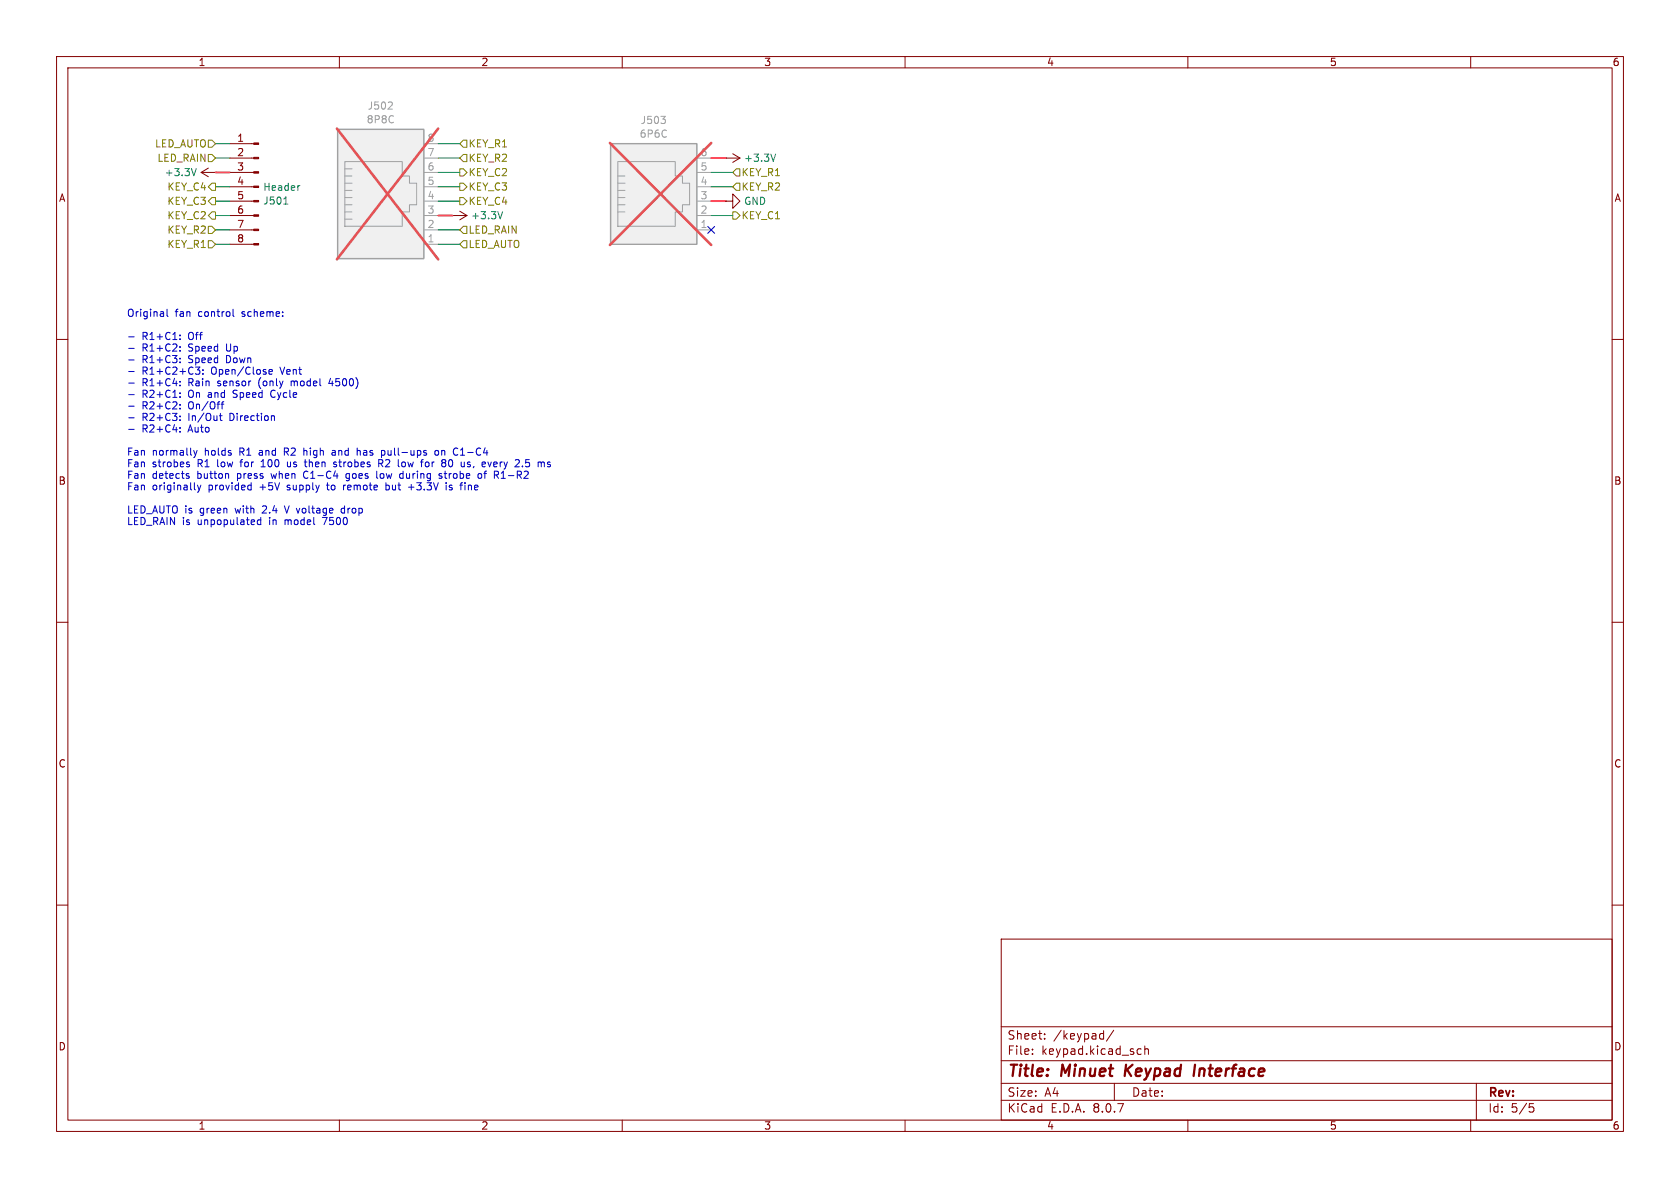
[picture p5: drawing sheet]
<svg xmlns="http://www.w3.org/2000/svg" width="297mm" height="210mm" viewBox="0 0 297 210" stroke-linecap="round" stroke-linejoin="round" font-family="sans-serif">
<g fill="none" stroke="#840000" stroke-width=".18">
<path d="M10 10h277v190h-277zM12 12h273v186h-273zM60 10v2M110 10v2M160 10v2M210 10v2M260 10v2M35.6 30.5l1.2 .7M35.6 30.5h2.5M36.8 29.7l-1.2 .8M38.1 30.5h.1M80 38.1h.1"/>
<path d="M80 38.1h2.5M81.3 37.3l1.2 .8M82.5 38.1l-1.2 .8M128.3 27.9h.1M128.3 35.6h1.2v-1.3l1.3 1.3-1.3 1.2v-1.2M128.3 35.6h.1M128.3 27.9h2.5M129.5 27.2l1.3 .7M130.8 27.9l-1.3 .8M10 60h2M285 60h2M10 110h2"/>
<path d="M285 110h2M10 160h2M177 166h108v32h-108zM285 160h2M60 198v2M110 198v2M160 198v2M177 194.5h108M177 191.5h108M177 187.5h108M177 181.5h108M182.5 186.3v.1"/>
<path d="M182.5 185.5v.1M184.7 183.6v.1M184.7 182.8v.1M194.7 182.7l.4 .1M195.1 182.2v1.5M195.1 183.6l-.4 .1M196.9 182.1l-1.3 2M197 191.5v3M201.2 186.3h.5M201.2 185.5h.5M202.4 185.5l.2-.1 .4 .1v.9M202.4 184.9v1.5"/>
<path d="M210 198v2M260 198v2M261 191.5v6.5M270.4 195.1h.7M270.5 195.7h.4l.3 .3-.2 .5-.5 .1"/>
</g>
<path d="M199.1 188.2l-.3 2M200.2 188.2l-1.3 1.2M211.3 188.2l-.3 2" fill="none" stroke="#840000" stroke-width=".4"/>
<path d="M34.7 29.8l-.4 1.3M88.9 37.4l-.5 1.3M137.1 27.2l-.4 1.3" fill="none" stroke="#008484" stroke-width=".18"/>
<path d="M59.7 22.9h15.2v22.8h-15.2z" fill="#f0f0f0"/>
<g fill="none" stroke="#a1a1a1" stroke-width=".18">
<path d="M69.2 18.1l.2 .2-.1 .3-.7 .7h.8M61 38.7h1.2M61 37.5h1.2M61 36.2h1.2M61 34.9h1.2M61 33.7h1.2M61 32.4h1.2M61 28.6h10.1v2.5h1.3v1.3h1.3v3.8h-1.3v1.3h-1.3v2.5h-10.1zM61 31.1h1.2M61 29.8h1.2M74.9 38.1h2.6M74.9 35.6h2.6"/>
<path d="M74.9 33h2.6M74.9 30.5h2.6M74.9 27.9h2.6M74.9 25.4h2.6M74.9 43.2h2.6M74.9 40.6h2.6"/>
</g>
<path d="M59.7 22.9h15.2v22.8h-15.2z" fill="none" stroke="#a1a1a1" stroke-width=".25"/>
<path d="M59.6 22.7l17.9 23.1M77.5 22.7l-17.9 23.1" fill="none" stroke="#e65255" stroke-width=".46"/>
<path d="M40.6 38.1h4.3M40.6 35.6h4.3M40.6 33h4.3M40.6 30.5h4.3M40.6 27.9h4.3M40.6 25.4h4.3M40.6 43.2h4.3M40.6 40.6h4.3" fill="none" stroke="#840000" stroke-width=".18"/>
<g fill="#840000" stroke="#840000" stroke-width=".18">
<path d="M44.9 43.1h.8v.2h-.8z"/>
<path d="M44.9 40.5h.8v.3h-.8z"/>
<path d="M44.9 38h.8v.2h-.8z"/>
<path d="M44.9 35.4h.8v.3h-.8z"/>
<path d="M44.9 32.9h.8v.2h-.8z"/>
<path d="M44.9 30.4h.8v.2h-.8z"/>
<path d="M44.9 27.8h.8v.3h-.8z"/>
<path d="M44.9 25.3h.8v.2h-.8z"/>
</g>
<path d="M50.2 36.1h.7M53 32.8l-.2 .1" fill="none" stroke="#008484" stroke-width=".18"/>
<path d="M107.9 25.4h15.3v17.8h-15.3z" fill="#f0f0f0"/>
<g fill="none" stroke="#a1a1a1" stroke-width=".18">
<path d="M109.2 37.5h1.3M109.2 36.2h1.3M109.2 34.9h1.3M109.2 33.7h1.3M109.2 32.4h1.3M109.2 31.1h1.3M109.2 28.6h10.2v2.5h1.2v1.3h1.3v3.8h-1.3v1.3h-1.2v2.5h-10.2zM116.8 20.6h.8l-.4 .4M117.5 21.1l.1 .2-.1 .5M123.2 38.1h2.5M123.2 35.6h2.5M123.2 33h2.5"/>
<path d="M123.2 30.5h2.5M123.2 27.9h2.5M123.2 40.6h2.5"/>
</g>
<path d="M107.9 25.4h15.3v17.8h-15.3z" fill="none" stroke="#a1a1a1" stroke-width=".25"/>
<path d="M107.8 25.3l17.9 18M125.7 25.3l-17.9 18" fill="none" stroke="#e65255" stroke-width=".46"/>
<g fill="none" stroke="#848400" stroke-width=".18">
<path d="M36.8 27.3h.7l.6 .6-.6 .7h-.7zM36.8 24.8h.7l.6 .6-.6 .6h-.7zM37.5 32.4h.6v1.3h-.6l-.7-.7zM37.5 34.9h.6v1.3h-.6l-.7-.6zM37.5 37.5h.6v1.2h-.6l-.7-.6zM81.3 25.4l.6-.6h.6v1.2h-.6zM81.3 27.9l.6-.6h.6v1.3h-.6zM81.3 29.8h.6l.6 .7-.6 .6h-.6zM81.3 34.9h.6l.6 .7-.6 .6h-.6zM81.3 32.4h.6l.6 .6-.6 .7h-.6zM129.5 37.5h.7l.6 .6-.6 .6h-.7zM130.2 29.8h.6v1.3h-.6l-.7-.6z"/>
<path d="M130.2 32.4h.6v1.3h-.6l-.7-.7zM36.8 40h.7l.6 .6-.6 .7h-.7zM36.8 42.5h.7l.6 .7-.6 .6h-.7zM81.3 40.6l.6-.6h.6v1.3h-.6zM81.9 42.5h.6v1.3h-.6l-.6-.6z"/>
</g>
<g fill="none" stroke="#0000c2" stroke-width=".18">
<path d="M22.8 59.5h.9M29.5 54.7v1.1l.2 .1M31.8 59.9v.1M31.8 59.2v.2M41.2 54.7v1.1l.2 .1M22.8 61.6h.9M22.8 63.6h.9M22.8 65.7h.9M22.8 67.7h.9M22.8 69.8h.9M22.8 71.8h.9M22.8 73.9h.9"/>
<path d="M22.8 75.9h.9M31.8 61.3v.1M31.8 61.9v.2M31.8 63.3v.1M31.8 64v.1M31.8 67.4v.1M31.8 68.1v.1M31.8 69.5v.1M31.8 70.1v.1M31.8 71.5v.1M31.8 72.2v.1M31.8 73.6v.1"/>
<path d="M31.8 74.2v.1M31.8 75.6v.1M31.8 76.3v.1M34.2 79.6l.3 .9M34.8 79.6l-.3 .9M35.3 65.5v.5l-.6 .2M35.9 66v.2M38.8 73.5h.5M39 73.1v1.1l.3 .1M39.1 71.4h.5M39.3 71.2v1.1M47.5 65.7l.7-.1-.1-.2-.4-.1-.2 .2 .1 .6h.5"/>
<path d="M47.9 69.5l.2 .7M48.3 73.5l.2 .2v.6M50.3 79.9h.5M50.8 79.2h-.5v1.3M51.5 67.4v.8M51.7 67.4l-.2 .1M53.7 79.2v1.3M54.1 79.6l-.4 .1M58.4 66.9l-.3 .9h.8M58.7 79.7h.5M59.3 79.9l-.4 .1-.2 .2 .2 .3 .4-.1M63.2 79.7h.4l.1 .8"/>
<path d="M67.6 79.6l.3 .1 .1 .2v.5l-.4 .1M77 79.7l.3-.1 .2 .3v.3l-.2 .3-.3-.1-.1-.2zM80.9 79.3l-.3-.1-.3 .2M81.5 79.5l-.1 .1M33.1 84.1l.3 .1 .1 .2-.2 .2h-.3M33.1 83.7l.3 .1M33.2 82.1l.3 .1v.1l-.2 .2h-.2M34.4 86.5l.1 .1M34.5 80.5l-.3 .4M34.9 85.8l.3 .8M35.2 86.6l-.3 .4M35.5 85.8l-.3 .8"/>
<path d="M40.4 83.8v.8M44.4 85.3v1.3M44.4 86.5l-.4 .1M46.1 91.5v1.2M46.1 92l-.4-.1-.2 .2 .1 .6h.5M46.2 82.5h.7M46.4 81.4l-.2 .2M50.3 89.4l.4 1.3M50.8 81.7v.6l.4 .2M53.8 81.7h.5M53.8 83.5l-.1 .5 .2 .5M54 81.2v1.1"/>
<path d="M54 82.5h.3M57.7 85.8h.5M57.9 85.3l.1 1.2M59.5 81.7h-.3l-.2 .2v.1l.5 .2v.3h-.5M60.7 85.8v.8M60.9 89.9l-.3-.1-.3 .3 .1 .5h.5M61.1 85.8l-.4 .2M61.2 84.9l.3 .1M61.6 83.7l-.3 .1-.1 .2v.4l.4 .2M66.6 83.3v1.1l.2 .2M67 81.2v1.3M67.3 81.9l.4 .6"/>
<path d="M67.7 81.5l-.1 .4h-.6M68.2 85.8h.4l.2 .1M68.2 85.3v1.3M68.8 86.5l-.2 .1-.4-.1M70.8 84.5h.5M70.8 83.8h.5M71.1 82.5h.5M71.3 83.3v1.3M72.2 86.1h1M72.7 85.6v1M75.2 82.4l.2 .1 .4-.1M75.6 81.7l.2 .1"/>
<path d="M78.1 83.8l-.3-.1-.2 .2 .1 .2 .4 .1v.3h-.5M78.5 83.7h.5M78.9 85.8v.8M79.4 81.5v.8l.3 .2M79.4 86.5h.5M79.9 85.8h-.3l-.2 .1 .1 .2 .4 .1M81.4 80.5h.7M82.2 85.8v.8M82.7 82l.4 .2 .1 .1-.2 .2h-.4M82.7 81.7h.4M84.6 83.8l-.1 .2M85 83.8l.2 .2-.1 .4-.4 .2-.2-.3"/>
<path d="M86.9 81.7l-.3 .8M88.6 84.6h.7M91.1 81.4l.2-.2 .5 .2M92.9 82.4l.5 .1M93.6 81.2h-.6l-.1 .7 .5-.2M96.8 81.9l.5 .4-.2 .2h-.3M97.3 81.7h-.3l-.2 .2"/>
</g>
<g fill="none" stroke="#008400" stroke-width=".18">
<path d="M38.1 38.1h2.5M38.1 35.6h2.5M38.1 33h2.5M38.1 27.9h2.5M38.1 25.4h2.5M77.5 35.6h3.8M77.5 33h3.8M77.5 30.5h3.8M77.5 27.9h3.8M77.5 25.4h3.8M125.7 38.1h3.8M125.7 33h3.8"/>
<path d="M125.7 30.5h3.8M38.1 43.2h2.5M38.1 40.6h2.5M77.5 43.2h3.8M77.5 40.6h3.8"/>
</g>
<path d="M38.1 30.5h2.5M77.5 38.1h2.5M125.7 35.6h2.6M125.7 27.9h2.6" fill="none" stroke="#ff031a" stroke-width=".3"/>
<path d="M125.1 40l1.2 1.2M126.3 40l-1.2 1.2" fill="none" stroke="#000084" stroke-width=".18"/>
<g font-size="2.8" fill="#840000">
<text x="178" y="190.9">Title:</text>
<text x="187.7" y="190.9">Minuet</text>
<text x="199.7" y="190.9">Keypad</text>
<text x="212.7" y="190.9">Interface</text>
</g>
<g font-size="2.1" fill="#840000">
<text x="178" y="184">Sheet:</text>
<text x="186.2" y="184">/keypad/</text>
<text x="178" y="186.7">File:</text>
<text x="184.1" y="186.7">keypad.kicad_sch</text>
<text x="178" y="196.9">KiCad</text>
<text x="178" y="194.1">Size:</text>
<text x="184.7" y="194.1">A4</text>
<text x="185.7" y="196.9">E.D.A.</text>
<text x="193.3" y="196.9">8.0.7</text>
<text x="200" y="194.1">Date:</text>
<text x="263" y="194.3">Rev:</text>
<text x="263" y="196.9">Id:</text>
<text x="267.1" y="196.9">5/5</text>
</g>
<g font-size="1.8" fill="#840000">
<text x="35" y="11.9">1</text>
<text x="85" y="11.9">2</text>
<text x="135" y="11.9">3</text>
<text x="185" y="11.9">4</text>
<text x="235" y="11.9">5</text>
<text x="285" y="11.9">6</text>
<text x="41.8" y="25.1">1</text>
<text x="41.8" y="27.7">2</text>
<text x="10.3" y="35.9">A</text>
<text x="41.8" y="30.2">3</text>
<text x="41.8" y="32.8">4</text>
<text x="41.8" y="35.3">5</text>
<text x="285.3" y="35.9">A</text>
<text x="41.8" y="37.8">6</text>
<text x="41.8" y="40.4">7</text>
<text x="41.8" y="42.9">8</text>
<text x="10.3" y="85.9">B</text>
<text x="285.3" y="85.9">B</text>
<text x="10.3" y="135.9">C</text>
<text x="285.3" y="135.9">C</text>
<text x="10.3" y="185.9">D</text>
<text x="285.3" y="185.9">D</text>
<text x="35" y="199.9">1</text>
<text x="85" y="199.9">2</text>
<text x="135" y="199.9">3</text>
<text x="185" y="199.9">4</text>
<text x="235" y="199.9">5</text>
<text x="285" y="199.9">6</text>
</g>
<g font-size="1.8" fill="#a1a1a1">
<text x="64.7" y="22">8P8C</text>
<text x="64.9" y="19.6">J502</text>
<text x="113.2" y="22.1">J503</text>
<text x="75.5" y="27.7">7</text>
<text x="75.5" y="25.1">8</text>
<text x="113" y="24.5">6P6C</text>
<text x="123.8" y="27.7">6</text>
<text x="75.5" y="35.3">4</text>
<text x="75.5" y="32.8">5</text>
<text x="75.5" y="30.2">6</text>
<text x="123.8" y="35.3">3</text>
<text x="123.8" y="32.8">4</text>
<text x="123.8" y="30.2">5</text>
<text x="75.5" y="40.4">2</text>
<text x="75.5" y="37.8">3</text>
<text x="123.8" y="40.4">1</text>
<text x="123.8" y="37.8">2</text>
<text x="75.5" y="42.9">1</text>
</g>
<g font-size="1.8" fill="#848400">
<text x="27.3" y="26.3">LED_AUTO</text>
<text x="27.7" y="28.8">LED_RAIN</text>
<text x="82.7" y="26.3">KEY_R1</text>
<text x="82.7" y="28.8">KEY_R2</text>
<text x="29.5" y="33.9">KEY_C4</text>
<text x="82.7" y="31.3">KEY_C2</text>
<text x="82.7" y="33.9">KEY_C3</text>
<text x="131" y="31.3">KEY_R1</text>
<text x="131" y="33.9">KEY_R2</text>
<text x="29.5" y="36.4">KEY_C3</text>
<text x="29.5" y="39">KEY_C2</text>
<text x="29.5" y="41.5">KEY_R2</text>
<text x="82.7" y="36.4">KEY_C4</text>
<text x="82.7" y="41.5">LED_RAIN</text>
<text x="131" y="39">KEY_C1</text>
<text x="29.5" y="44">KEY_R1</text>
<text x="82.7" y="44">LED_AUTO</text>
</g>
<g font-size="1.8" fill="#008484">
<text x="131.5" y="28.8">+3.3V</text>
<text x="29" y="31.3">+3.3V</text>
<text x="46.4" y="33.9">Header</text>
<text x="46.4" y="36.4">J501</text>
<text x="83.2" y="39">+3.3V</text>
<text x="131.5" y="36.4">GND</text>
</g>
<g font-size="1.8" fill="#0000c2">
<text x="22.4" y="56.3">Original</text>
<text x="31" y="56.3">fan</text>
<text x="35.2" y="56.3">control</text>
<text x="43" y="56.3">scheme:</text>
<text x="25.1" y="60.4">R1+C1:</text>
<text x="25.1" y="62.5">R1+C2:</text>
<text x="25.1" y="64.5">R1+C3:</text>
<text x="33.4" y="60.4">Off</text>
<text x="33.4" y="62.5">Speed</text>
<text x="33.4" y="64.5">Speed</text>
<text x="40.3" y="62.5">Up</text>
<text x="40.3" y="64.5">Down</text>
<text x="25.1" y="66.6">R1+C2+C3:</text>
<text x="25.1" y="68.6">R1+C4:</text>
<text x="25.1" y="70.7">R2+C1:</text>
<text x="33.4" y="68.6">Rain</text>
<text x="33.4" y="70.7">On</text>
<text x="37.1" y="70.7">and</text>
<text x="37.5" y="66.6">Open/Close</text>
<text x="38.7" y="68.6">sensor</text>
<text x="41.7" y="70.7">Speed</text>
<text x="46.1" y="68.6">(only</text>
<text x="48.5" y="70.7">Cycle</text>
<text x="49.9" y="66.6">Vent</text>
<text x="52.1" y="68.6">model</text>
<text x="59" y="68.6">4500)</text>
<text x="25.1" y="72.7">R2+C2:</text>
<text x="25.1" y="74.7">R2+C3:</text>
<text x="25.1" y="76.8">R2+C4:</text>
<text x="33.4" y="72.7">On/Off</text>
<text x="33.4" y="74.7">In/Out</text>
<text x="33.4" y="76.8">Auto</text>
<text x="40.9" y="74.7">Direction</text>
<text x="22.4" y="80.9">Fan</text>
<text x="22.4" y="82.9">Fan</text>
<text x="26.9" y="80.9">normally</text>
<text x="26.9" y="82.9">strobes</text>
<text x="35" y="82.9">R1</text>
<text x="36.3" y="80.9">holds</text>
<text x="38.7" y="82.9">low</text>
<text x="42.6" y="80.9">R1</text>
<text x="43" y="82.9">for</text>
<text x="46.3" y="80.9">and</text>
<text x="46.8" y="82.9">100</text>
<text x="50.9" y="80.9">R2</text>
<text x="51.6" y="82.9">us</text>
<text x="54.5" y="80.9">high</text>
<text x="55" y="82.9">then</text>
<text x="59.8" y="80.9">and</text>
<text x="60.3" y="82.9">strobes</text>
<text x="64.4" y="80.9">has</text>
<text x="68.4" y="82.9">R2</text>
<text x="68.9" y="80.9">pull-ups</text>
<text x="72" y="82.9">low</text>
<text x="76.4" y="82.9">for</text>
<text x="78.6" y="80.9">on</text>
<text x="80.2" y="82.9">80</text>
<text x="82" y="80.9">C1-C4</text>
<text x="83.8" y="82.9">us,</text>
<text x="87.7" y="82.9">every</text>
<text x="93.8" y="82.9">2.5</text>
<text x="22.4" y="85">Fan</text>
<text x="22.4" y="87">Fan</text>
<text x="26.9" y="85">detects</text>
<text x="26.9" y="87">originally</text>
<text x="35" y="85">button</text>
<text x="37" y="87">provided</text>
<text x="42.2" y="85">press</text>
<text x="46.2" y="87">+5V</text>
<text x="48.4" y="85">when</text>
<text x="51.2" y="87">supply</text>
<text x="54.3" y="85">C1-C4</text>
<text x="58.5" y="87">to</text>
<text x="61.5" y="87">remote</text>
<text x="62" y="85">goes</text>
<text x="67.6" y="85">low</text>
<text x="69.3" y="87">but</text>
<text x="71.9" y="85">during</text>
<text x="73.4" y="87">+3.3V</text>
<text x="79.1" y="85">strobe</text>
<text x="80.3" y="87">is</text>
<text x="83.1" y="87">fine</text>
<text x="86.2" y="85">of</text>
<text x="89.2" y="85">R1-R2</text>
<text x="22.4" y="91.1">LED_AUTO is</text>
<text x="22.4" y="93.1">LED_RAIN is</text>
<text x="35" y="93.1">unpopulated</text>
<text x="35.5" y="91.1">green</text>
<text x="41.9" y="91.1">with</text>
<text x="46.9" y="91.1">2.4</text>
<text x="47.9" y="93.1">in</text>
<text x="50.8" y="93.1">model</text>
<text x="51.1" y="91.1">V voltage</text>
<text x="57.7" y="93.1">7500</text>
<text x="61.4" y="91.1">drop</text>
</g>
</svg>
